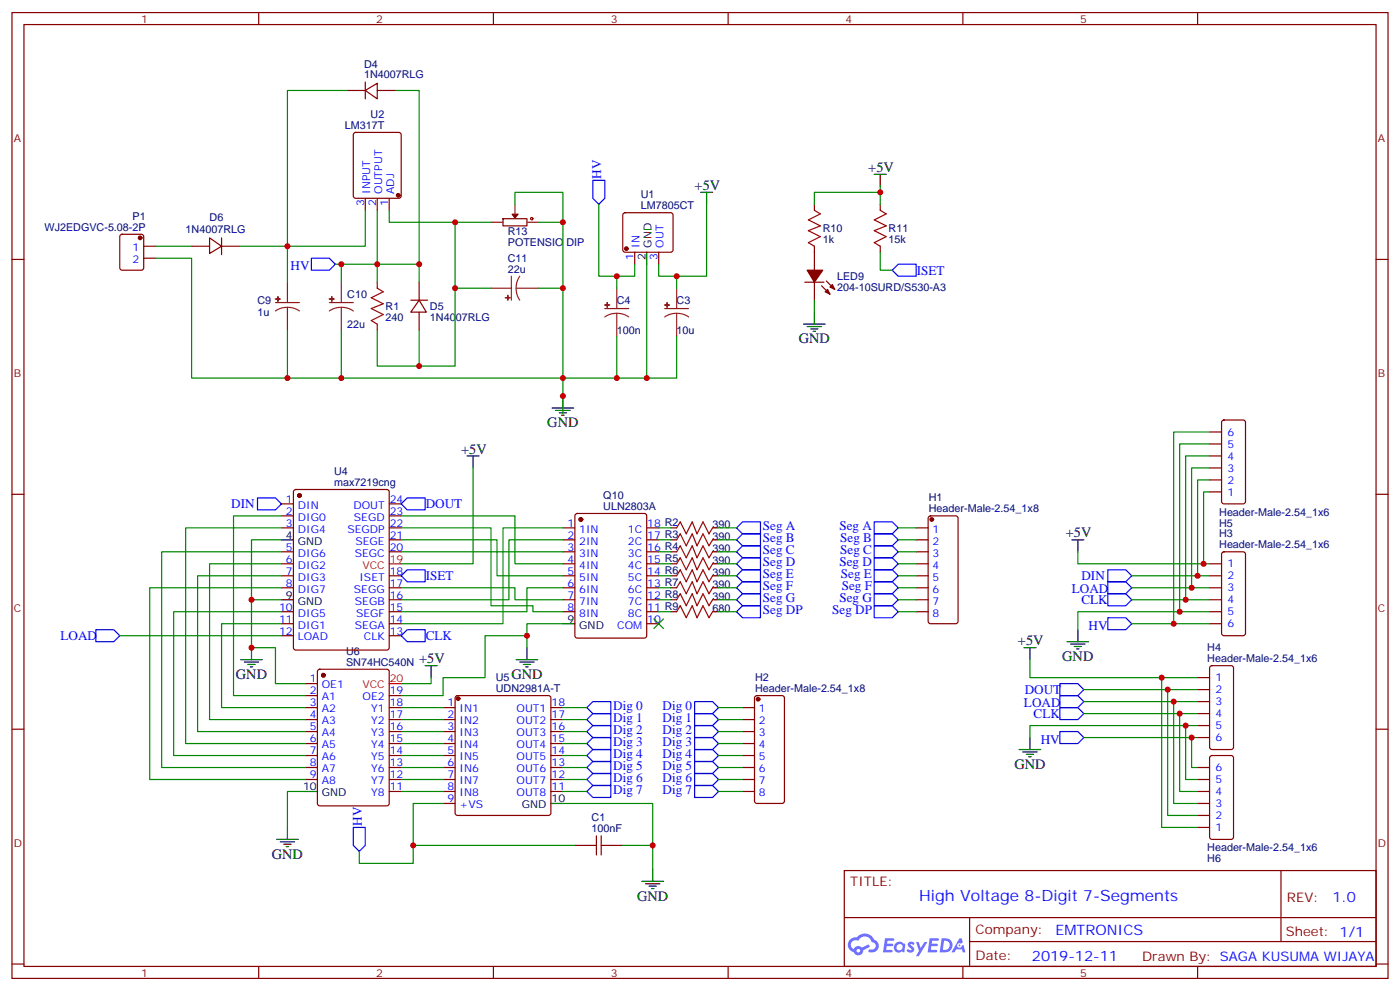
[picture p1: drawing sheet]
<svg xmlns="http://www.w3.org/2000/svg" width="412mm" height="292mm" viewBox="0 0 412 292" stroke-linecap="round" stroke-linejoin="round" font-family="sans-serif">
<g fill="none" stroke="#870000" stroke-width=".35">
<path d="M3.5 3.7h405.4v284.3h-405.4zM7.1 7.2h398.2v277.3h-398.2zM76.2 3.7v3.5M145.3 3.7v3.5M214.5 3.7v3.5M283.6 3.7v3.5M352.8 3.7v3.5M3.5 76.4h3.6M405.3 76.4h3.6M3.5 145.5h3.6M405.3 145.5h3.6M3.5 214.7h3.6"/>
<path d="M405.3 214.7h3.6M248.7 256.3h156.6v28.2h-156.6zM377.3 256.3v20.9M248.7 270.1h156.5M285.6 277.2h119.6M285.6 270.1v14.2M3.5 283.8h3.6M76.2 284.5v3.5M145.3 284.5v3.5M214.5 284.5v3.5M283.6 284.5v3.5M352.8 284.5v3.5"/>
<path d="M405.3 283.8h3.6"/>
</g>
<g fill="#5487ff">
<path d="M267.7 277.5a1.22 1.22 0 0 1 1.7 .2l-.4 .6a.47 .47 0 0 0-.3-.4 .47 .47 0 0 0-.5 .2l.1 .2a1.14 1.14 0 0 1 .8 1.8 1.14 1.14 0 0 1-1.9 0l-.2-.2 .5-.6 .7 .5a.29 .29 0 0 0 .3-.3 .29 .29 0 0 0-.2-.3 1.04 1.04 0 0 1-.6-1.7z"/>
<path d="M260.7 276.2h2.4l.3 .2-.2 .5-1.8 .1-.1 .8h1.5l.3 .4-.3 .4h-1.6l-.2 1.1h1.7l.2 .3-.2 .3-2.6 .1z"/>
<path d="M273.8 276.2h2.4l.3 .2-.1 .5-1.8 .1-.2 .8h1.6l.3 .4-.4 .4-1.6-.1-.1 1.1 1.7 .1 .2 .3-.2 .3-2.6 .1z"/>
<path d="M282.6 276.2h.7l.3 1.3-.6 .3a.69 .69 0 0 0-1 .3 .69 .69 0 0 0 .4 .9 .69 .69 0 0 0 .9-.6l.5-.2 .6 2.2h-.8l-.2-.9h-1.8l-.5 .9h-.8z"/>
<path d="M269.8 277.3h.8l.6 1.8 1.1-1.8h.9l-2.6 4.2h-.8l.9-1.5z"/>
<path d="M277.4 276.2l-.6 4.2h1.3a2.11 2.11 0 0 0 2.5-2.1 2.11 2.11 0 0 0-2.5-2.1zM278.1 277a1.39 1.39 0 0 1 1.7 1.4 1.39 1.39 0 0 1-1.8 1.2h-.3z"/>
<path d="M263.7 277.8a1.54 1.54 0 0 0-.1 2.2 1.54 1.54 0 0 0 2.2 .1l.6 .3 .3-2.3-.2-.3h-.4a1.49 1.49 0 0 0-2.4 0zM264 278.8a.94 .94 0 0 1 1.8 0 .94 .94 0 0 1-1.8 0z"/>
<path d="M250.4 276.6a2.18 2.18 0 0 0 1.1 3.7 1.44 1.44 0 0 0 1.6 .9 1.44 1.44 0 0 0 1.2-1.4l2-1.1-.5-.7-1.9 1a1.47 1.47 0 0 0-2.4 .4 1.39 1.39 0 0 1-.7-1.9 1.39 1.39 0 0 1 2-.5 2.12 2.12 0 0 1 2.2-1.3 2.12 2.12 0 0 1 1.9 1.7 1.14 1.14 0 0 1 1.1 1.4 1.14 1.14 0 0 1-1.7 .7 .43 .43 0 0 0-.5 .4 .43 .43 0 0 0 .4 .5 1.98 1.98 0 0 0 2.5-1.2 1.98 1.98 0 0 0-1.2-2.6 3.1 3.1 0 0 0-5.3-.6l-.9 .1zM252.3 279.9a.55 .55 0 0 1 1.1 0 .55 .55 0 0 1-1.1 0z"/>
<circle cx="282.6" cy="278.3" r=".26"/>
</g>
<g fill="none" stroke="#870000" stroke-width=".35">
<path d="M102.3 26.6h5.3M104.3 39.2l.5-.2h12.7l.5 .2 .2 .5v18l-.3 .5-.4 .2h-12.7l-.5-.2-.2-.5v-18zM107.6 26.6l3.5-2.1v4.6zM107.6 24.2v4.9M111.1 26.6h5.3M107.6 58.4v3.5M111.1 58.4v3.5M114.7 58.4v3.5M35.5 69.2l.5-.2h5.6l.7 .4v9.4l-.4 .7-5.9 .1-.7-.5v-9.4zM42.3 72.5h3.6M42.3 76h3.6M56.4 72.5h5.3"/>
<path d="M61.7 70l3.6 2.5-3.6 2.1zM65.3 70v5M65.3 72.5h5.3M148.2 64.4h7v2.1h-7zM183.7 62.8l.4-.2h13.5l.5 .2 .2 .5v10.3l-.3 .5-.4 .2h-13.5l-.4-.3-.3-.4v-10.3zM187 74.3v3.5M194 74.3v3.5M239.9 60.1v1.8M239.9 72.5v7.1M259.3 60.1v1.8M259.3 72.5v1.8M111.1 83.1v1.7"/>
<path d="M111.1 95.4v1.8M121 88.4h4.9M123.5 88.4l2.1 3.5h-4.6zM123.5 83.1v5.3M123.5 91.9v5.3M237.1 83.1h5.6M239.9 83.1v5.3M242 84.1l2.5 2.5M243.4 82.7l2.5 2.5M356.3 137.8h3.5M356.3 134.2h3.5M356.3 130.7h3.5"/>
<path d="M356.3 127.2h3.5M360.1 123.9l.4-.3h5.7l.6 .5 .1 23.5-.5 .7h-5.9l-.6-.4-.1-23.5zM82.9 155.4h3.5M82.9 148.3h3.5M82.9 151.9h3.5M86.7 144.3l.4-.2h26.8l.7 .4 .1 46.2-.5 .6-27.1 .1-.6-.5-.1-46.1zM114.7 155.4h3.5M114.7 158.9h3.5M114.7 148.3h3.5M114.7 151.9h3.5M165.8 155.4h3.5M165.8 158.9h3.5"/>
<path d="M169.6 151.4l.4-.2h19.8l.6 .4 .1 35.5-.5 .7-20 .1-.6-.5-.1-35.5zM190.5 155.4h3.5M190.5 158.9h3.5M197.6 155.4h1.7M197.6 158.9h1.7M209.9 155.4h1.8M209.9 158.9h1.8M269.9 155.4h3.5M269.9 158.9h3.5M273.6 152.1l.5-.2h7.4l.7 .4v30.6l-.4 .7h-7.7l-.6-.4-.1-30.6zM356.3 144.8h3.5M356.3 141.3h3.5"/>
<path d="M82.9 162.5h3.5M82.9 166h3.5M82.9 169.5h3.5M82.9 173h3.5M114.7 162.5h3.5M114.7 169.5h3.5M114.7 173h3.5M114.7 176.6h3.5M165.8 162.5h3.5M165.8 166h3.5M165.8 169.5h3.5M165.8 173h3.5"/>
<path d="M165.8 176.6h3.5M190.5 162.5h3.5M190.5 166h3.5M190.5 169.5h3.5M190.5 173h3.5M190.5 176.6h3.5M197.6 162.5h1.7M197.6 166h1.7M197.6 169.5h1.7M197.6 173h1.7M197.6 176.6h1.7M209.9 162.5h1.8"/>
<path d="M209.9 166h1.8M209.9 169.5h1.8M209.9 173h1.8M209.9 176.6h1.8M269.9 162.5h3.5M269.9 166h3.5M269.9 169.5h3.5M269.9 173h3.5M269.9 176.6h3.5M356.3 166h3.5M356.3 169.5h3.5M356.3 173h3.5"/>
<path d="M356.3 176.6h3.5M360.1 162.7l.4-.2h5.7l.6 .4 .1 23.5-.5 .7h-5.9l-.6-.4-.1-23.5zM82.9 180.1h3.5M82.9 183.6h3.5M82.9 187.1h3.5M93.7 197.2l.5-.2h19.7l.7 .5 .1 39-.5 .7h-20l-.7-.4v-39.1zM114.7 180.1h3.5M114.7 183.6h3.5M114.7 187.1h3.5M165.8 180.1h3.5M190.5 180.1h3.5M190.5 183.6h3.5"/>
<path d="M197.6 180.1h1.7M209.9 180.1h1.8M269.9 180.1h3.5M352.8 199.5h3.5M356.3 180.1h3.5M356.3 183.6h3.5M356.5 196.2l.5-.2h5.7l.6 .4 .1 23.6-.5 .6-5.9 .1-.6-.5-.1-23.5zM90 201.3h3.5M90 204.8h3.5M90 208.3h3.5M90 211.8h3.5M90 215.4h3.5"/>
<path d="M90 218.9h3.5M114.7 204.8h3.5M114.7 208.3h3.5M114.7 211.8h3.5M114.7 215.4h3.5M114.7 218.9h3.5M130.5 208.3h3.6M130.5 211.8h3.6M130.5 215.4h3.6M130.5 218.9h3.6M134.3 205l.5-.2h26.8l.5 .2 .2 .5v33.9l-.3 .5-.4 .2h-26.8l-.5-.3-.2-.4v-33.9zM162.3 208.3h3.5"/>
<path d="M162.3 211.8h3.5M162.3 215.4h3.5M162.3 218.9h3.5M218.7 208.3h3.5M218.7 211.8h3.5M218.7 215.4h3.5M218.7 218.9h3.5M222.5 205l.5-.2h7.4l.6 .4 .1 30.6-.5 .7h-7.6l-.7-.4-.1-30.6zM352.8 203h3.5M352.8 206.6h3.5M352.8 210.1h3.5M352.8 213.6h3.5"/>
<path d="M352.8 217.1h3.5M90 222.4h3.5M90 226h3.5M90 229.5h3.5M114.7 222.4h3.5M114.7 226h3.5M114.7 229.5h3.5M114.7 233h3.5M130.5 222.4h3.6M130.5 226h3.6M130.5 229.5h3.6M130.5 233h3.6"/>
<path d="M130.5 236.5h3.6M162.3 222.4h3.5M162.3 226h3.5M162.3 229.5h3.5M162.3 233h3.5M218.7 222.4h3.5M218.7 226h3.5M218.7 229.5h3.5M218.7 233h3.5M352.8 226h3.5M352.8 229.5h3.5M352.8 233h3.5"/>
<path d="M352.8 236.5h3.5M356.5 222.6l.5-.2h5.7l.6 .5 .1 23.5-.5 .7h-5.9l-.6-.4-.1-23.6zM169.3 248.9h3.6M179.9 248.9h3.5M352.8 243.6h3.5M352.8 240.1h3.5"/>
</g>
<g fill="#870000" stroke="#870000" stroke-width=".35">
<path d="M243.8 85.2l.7 1.4-1.4-.7z"/>
<path d="M244.5 84.5l.7-.7 .7 1.4z"/>
<path d="M237.8 79.6h4.6l-2.5 3.5z"/>
<path d="M150.9 63.1h1.7l-.9 1.1z"/>
<circle cx="117.3" cy="57.5" r=".53"/>
<circle cx="184.5" cy="73.2" r=".53"/>
<circle cx="95.2" cy="198.8" r=".53"/>
<circle cx="171.1" cy="152.9" r=".53"/>
<circle cx="134.9" cy="205.7" r=".53"/>
<circle cx="88.2" cy="145.9" r=".53"/>
<circle cx="274.5" cy="152.9" r=".53"/>
<circle cx="223.3" cy="205.8" r=".53"/>
<circle cx="41.3" cy="70" r=".53"/>
</g>
<g fill="none" stroke="#000" stroke-width=".35">
<path d="M206.4 56.6h3.5M208.1 56.6v3.5M257.5 51.3h3.6M259.3 51.3v3.6M190.5 74.3v3.5M236.7 95.4h6.4M237.8 96.1h4.2M238.8 96.8h2.1M239.5 97.5h.7M239.9 91.9v3.5M165.8 116.6v3.5M137.6 134.2h3.5"/>
<path d="M139.3 134.2v3.6M162.6 120.1h6.4M163.7 120.8h4.2M164.7 121.5h2.2M165.5 122.2h.7M82.9 158.9h3.5M315.7 158.9h3.6M317.5 158.9v3.6M82.9 176.6h3.5M70.9 194.2h6.4M72 194.9h4.2M73 195.6h2.1"/>
<path d="M73.7 196.3h.7M74.1 190.7v3.5M125.2 196h3.6M127 196v3.5M152 194.2h6.4M153.1 194.9h4.2M154.2 195.6h2.1M154.9 196.3h.7M155.2 190.7v3.5M165.8 183.6h3.5M301.6 190.7h3.6M303.4 190.7v3.5"/>
<path d="M314.3 188.9h6.4M315.4 189.6h4.2M316.4 190.3h2.2M317.1 191h.8M317.5 185.4v3.5M303.4 217.1v3.6M90 233h3.5M162.3 236.5h3.5M300.2 220.7h6.4M301.3 221.4h4.2M302.3 222.1h2.1M303 222.8h.7"/>
<path d="M81.5 247.1h6.3M82.5 247.8h4.3M83.6 248.5h2.1M84.3 249.2h.7M84.7 243.6v3.5M189.1 259.5h6.3M192.3 255.9v3.6M190.1 260.2h4.3M191.2 260.9h2.1M191.9 261.6h.7"/>
</g>
<g fill="#8c2424" stroke="#8c2424" stroke-width=".35">
<path d="M149.6 87v1.4z"/>
<path d="M148.9 87.6l1.4 .1z"/>
<path d="M97 88l1.4 .1z"/>
<path d="M97.7 87.3l.1 1.4z"/>
<path d="M81.1 88l1.4 .1z"/>
<path d="M81.8 87.3l.1 1.4z"/>
<path d="M178.2 89.8h1.4z"/>
<path d="M178.9 89.1v1.4z"/>
<path d="M195.8 89.8h1.4z"/>
<path d="M196.5 89.1v1.4z"/>
</g>
<g fill="none" stroke="#8c2424" stroke-width=".35">
<path d="M144.6 65.4h3.6M151.7 60.1v2.9M155.2 65.4h3.5M81.1 89.1h7.1M84.7 90.5l1.8 .2 1.7 .8M84.7 90.5l-1.9 .2-1.7 .8M84.7 83.1v6M84.7 90.5v6.7M97 89.1h7.1M100.5 90.5l1.9 .2 1.7 .8M100.5 90.5l-1.8 .2-1.7 .8M100.5 83.1v6"/>
<path d="M100.5 90.5v6.7M144.6 84.8h6M150.6 81.3v7.1M152 84.8l.3 1.9 .8 1.7M152 84.8h6.7M153.1 81.3l-.8 1.7-.3 1.8M178.2 90.8h7M181.7 92.3l1.8 .2 1.7 .8M181.7 92.3l-1.9 .2-1.6 .8M181.7 84.8v6M181.7 92.3v6.7M195.8 90.8h7"/>
<path d="M199.3 92.3l1.9 .2 1.6 .8M199.3 92.3l-1.8 .2-1.7 .8M199.3 84.8v6M199.3 92.3v6.7"/>
</g>
<path d="M114.7 166h3.5M114.7 201.3h3.5" fill="none" stroke="#f00" stroke-width=".35"/>
<g fill="none" stroke="#a10000" stroke-width=".35">
<path d="M239.9 61.9l1.8 1.1-3.6 1.7 3.6 1.8-3.6 1.4 3.6 1.8-3.6 1.7 1.8 1.1M259.3 61.9l1.8 1.1-3.6 1.7 3.6 1.8-3.6 1.4 3.6 1.8-3.6 1.7 1.8 1.1M111.1 84.8l1.8 1.1-3.5 1.8 3.5 1.7-3.5 1.4 3.5 1.8-3.5 1.8 1.7 1M199.3 155.4l1.1-1.8 1.7 3.6 1.8-3.6 1.4 3.6 1.8-3.6 1.7 3.6 1.1-1.8M199.3 158.9l1.1-1.7 1.7 3.5 1.8-3.5 1.4 3.5 1.8-3.5 1.7 3.5 1.1-1.8M199.3 173l1.1-1.7 1.7 3.5 1.8-3.5 1.4 3.5 1.8-3.5 1.7 3.5 1.1-1.8M199.3 176.6l1.1-1.8 1.7 3.5 1.8-3.5 1.4 3.5 1.8-3.5 1.7 3.5 1.1-1.7M199.3 162.5l1.1-1.8 1.7 3.5 1.8-3.5 1.4 3.5 1.8-3.5 1.7 3.5 1.1-1.7M199.3 166l1.1-1.8 1.7 3.5 1.8-3.5 1.4 3.5 1.8-3.5 1.7 3.5 1.1-1.7M199.3 169.5l1.1-1.8 1.7 3.6 1.8-3.6 1.4 3.6 1.8-3.6 1.7 3.6 1.1-1.8M199.3 180.1l1.1-1.8 1.7 3.6 1.8-3.6 1.4 3.6 1.8-3.6 1.7 3.6 1.1-1.8M172.9 248.9h2.8"/>
<path d="M175.7 246.1v5.6M177.1 246.1v5.6M177.1 248.9h2.8"/>
<circle cx="156.6" cy="64.4" r=".35"/>
</g>
<g fill="none" stroke="#00f" stroke-width=".35">
<path d="M174.6 53.1h3.6v5.3l-1.8 1.7-1.8-1.7zM91.7 76h5.3l1.8 1.8-1.8 1.8h-5.3zM262.8 79.6l1.8-1.8h5.3v3.5h-5.3zM75.8 146.6h5.3l1.8 1.7-1.8 1.8h-5.3zM118.2 148.3l1.7-1.7h5.3v3.5h-5.3zM217 158.9l1.7-1.7h5.3v3.5h-5.3zM217 155.4l1.7-1.8h5.3v3.6h-5.3zM257.5 153.6h5.3l1.8 1.8-1.8 1.8h-5.3zM257.5 157.2h5.3l1.8 1.7-1.8 1.8h-5.3zM118.2 169.5l1.7-1.8h5.3v3.6h-5.3zM217 176.6l1.7-1.8h5.3v3.5h-5.3zM217 173l1.7-1.7h5.3v3.5h-5.3z"/>
<path d="M217 169.5l1.7-1.8h5.3v3.6h-5.3zM217 166l1.7-1.8h5.3v3.5h-5.3zM217 162.5l1.7-1.8h5.3v3.5h-5.3zM218.7 178.3h5.3v3.6h-5.3l-1.7-1.8zM257.5 160.7h5.3l1.8 1.8-1.8 1.7h-5.3zM257.5 164.2h5.3l1.8 1.8-1.8 1.7h-5.3zM257.5 167.7h5.3l1.8 1.8-1.8 1.8h-5.3zM257.5 171.3h5.3l1.8 1.7-1.8 1.8h-5.3zM257.5 174.8h5.3l1.8 1.8-1.8 1.7h-5.3zM257.5 178.3h5.3l1.8 1.8-1.8 1.8h-5.3zM326.3 167.7h5.3l1.8 1.8-1.8 1.8h-5.3zM326.3 174.8h5.3l1.8 1.8-1.8 1.7h-5.3z"/>
<path d="M326.3 171.3h5.3l1.8 1.7-1.8 1.8h-5.3zM28.2 185.4h5.3l1.8 1.7-1.8 1.8h-5.3zM118.2 187.1l1.7-1.7h5.3v3.5h-5.3zM326.3 181.9h5.3l1.8 1.7-1.8 1.8h-5.3zM172.9 218.9l1.7-1.8h5.3v3.6h-5.3zM172.9 211.8l1.7-1.7h5.3v3.5h-5.3zM172.9 208.3l1.7-1.7h5.3v3.5h-5.3zM174.6 213.6h5.3v3.5h-5.3l-1.7-1.7zM204.6 206.6h5.3l1.8 1.7-1.8 1.8h-5.3zM204.6 210.1h5.3l1.8 1.7-1.8 1.8h-5.3zM204.6 213.6h5.3l1.8 1.8-1.8 1.7h-5.3zM204.6 217.1h5.3l1.8 1.8-1.8 1.8h-5.3z"/>
<path d="M312.2 201.3h5.3l1.8 1.7-1.8 1.8h-5.3zM312.2 204.8h5.3l1.8 1.8-1.8 1.7h-5.3zM312.2 208.3h5.3l1.8 1.8-1.8 1.7h-5.3zM312.2 215.4h5.3l1.8 1.7-1.8 1.8h-5.3zM172.9 233l1.7-1.8h5.3v3.6h-5.3zM172.9 229.5l1.7-1.8h5.3v3.5h-5.3zM172.9 226l1.7-1.8h5.3v3.5h-5.3zM172.9 222.4l1.7-1.7h5.3v3.5h-5.3zM204.6 220.7h5.3l1.8 1.7-1.8 1.8h-5.3zM204.6 224.2h5.3l1.8 1.8-1.8 1.7h-5.3zM204.6 227.7h5.3l1.8 1.8-1.8 1.7h-5.3zM204.6 231.2h5.3l1.8 1.8-1.8 1.8h-5.3z"/>
<path d="M104.1 243.6h3.5v5.3l-1.8 1.7-1.7-1.7z"/>
</g>
<g fill="none" stroke="#008700" stroke-width=".35">
<path d="M102.3 26.6h-17.6v56.5M116.4 26.6h7.1v56.5M259.3 56.6h-19.4v3.5M259.3 54.9v5.2M45.9 76h10.5v35.3h44.1M45.9 72.5h10.5M98.8 77.8h24.7M100.5 77.8v5.3M107.6 61.9v10.6h-37M111.1 61.9v21.2M114.7 61.9v3.5h29.9M134.1 65.4v19.4h10.5"/>
<path d="M151.7 60.1v-3.5h14.1v8.8M158.7 65.4h7.1v56.5M176.4 60.1v21.2h10.6v-3.5M190.5 77.8v33.5h-90v-14.1M208.1 60.1v21.2h-14.1v-3.5M259.3 74.3v5.3h3.5M84.7 97.2v14.1M111.1 97.2v10.6h12.4v-10.6M134.1 84.8v23h-10.6M158.7 84.8h7.1M181.7 81.3v3.5M181.7 99v12.3"/>
<path d="M199.3 99v12.3h-8.8M199.3 81.3v3.5M239.9 88.4v3.5M139.3 137.8v28.2h-21.1M356.3 137.8h-5.3v35.2M356.3 134.2h-7.1v42.4M356.3 130.7h-8.8v49.4M356.3 127.2h-10.6v56.4M82.9 155.4h-28.2v63.5h35.3M82.9 151.9h-14.1v52.9h21.2M82.9 158.9h-8.8v31.8h7v10.6h8.9M118.2 155.4h26.4v22.9h12.4v1.8h8.8"/>
<path d="M118.2 158.9h28.2v10.6h19.4M118.2 151.9h33.5v14.1h14.1M165.8 158.9h-15.9v17.7h-31.7M165.8 155.4h-17.6v28.2h-30M194 155.4h3.6M194 158.9h3.6M211.7 155.4h5.3M211.7 158.9h5.3M264.6 155.4h5.3M264.6 158.9h5.3M356.3 144.8h-1.8v21.2M356.3 141.3h-3.5v28.2"/>
<path d="M74.1 176.6h8.8M82.9 173h-38.8v56.5h45.9M82.9 162.5h-35.3v63.5h42.4M82.9 169.5h-24.7v45.9h31.8M82.9 166h-21.2v45.8h28.3M118.2 173h33.5v3.6h14.1M118.2 162.5h47.6M165.8 173h-10.6v7.1h-37M194 162.5h3.6M194 166h3.6M194 169.5h3.6M194 173h3.6"/>
<path d="M194 176.6h3.6M211.7 162.5h5.3M211.7 166h5.3M211.7 169.5h5.3M211.7 173h5.3M211.7 176.6h5.3M264.6 162.5h5.3M264.6 166h5.3M264.6 169.5h5.3M264.6 173h5.3M264.6 176.6h5.3M317.5 162.5v3.5h38.8"/>
<path d="M333.4 169.5h22.9M333.4 173h22.9M333.4 176.6h22.9M35.3 187.1h47.6M82.9 180.1h-31.7v42.3h38.8M82.9 183.6h-17.6v24.7h24.7M127 199.5v1.8h-8.8M155.2 187.1h-12.3v12.4h-12.4v5.3h-12.3M165.8 183.6h-10.6v7.1M194 180.1h3.6M211.7 180.1h5.3M264.6 180.1h5.3"/>
<path d="M303.4 194.2v5.3h49.4M333.4 183.6h22.9M342.2 199.5v44.1h10.6M356.3 180.1h-38.8v5.3M118.2 218.9h12.3M118.2 215.4h12.3M118.2 211.8h12.3M118.2 208.3h12.3M165.8 218.9h7.1M165.8 215.4h7.1M165.8 211.8h7.1M165.8 208.3h7.1"/>
<path d="M211.7 218.9h7M211.7 215.4h7M211.7 211.8h7M211.7 208.3h7M319.3 203h33.5M319.3 206.6h33.5M319.3 210.1h33.5M319.3 217.1h33.5M344 203v37.1h8.8M345.7 206.6v29.9h7.1M347.5 210.1v22.9h5.3M349.2 213.6v15.9h3.6"/>
<path d="M351 217.1v8.9h1.8M352.8 213.6h-49.4v3.5M90 233h-5.3v10.6M118.2 233h12.3M118.2 229.5h12.3M118.2 226h12.3M118.2 222.4h12.3M130.5 236.5h-8.8v17.7h-15.9v-3.6M165.8 236.5h26.5v19.4M165.8 233h7.1M165.8 229.5h7.1M165.8 226h7.1"/>
<path d="M165.8 222.4h7.1M211.7 233h7M211.7 229.5h7M211.7 226h7M211.7 222.4h7M121.7 248.9h47.6M183.4 248.9h8.9"/>
</g>
<g fill="#c00">
<circle cx="165.8" cy="65.4" r=".88"/>
<circle cx="344" cy="203" r=".88"/>
<circle cx="347.5" cy="210.1" r=".88"/>
<circle cx="349.3" cy="213.6" r=".88"/>
<circle cx="347.5" cy="180.1" r=".88"/>
<circle cx="351" cy="173" r=".88"/>
<circle cx="354.5" cy="166" r=".88"/>
<circle cx="165.8" cy="116.6" r=".88"/>
<circle cx="190.5" cy="111.3" r=".88"/>
<circle cx="181.7" cy="111.3" r=".88"/>
<circle cx="84.7" cy="111.3" r=".88"/>
<circle cx="84.7" cy="72.5" r=".88"/>
<circle cx="123.5" cy="107.8" r=".88"/>
<circle cx="134.1" cy="84.8" r=".88"/>
<circle cx="134.1" cy="65.4" r=".88"/>
<circle cx="123.5" cy="77.8" r=".88"/>
<circle cx="111.1" cy="77.8" r=".88"/>
<circle cx="100.5" cy="77.8" r=".88"/>
<circle cx="165.8" cy="84.8" r=".88"/>
<circle cx="165.8" cy="111.3" r=".88"/>
<circle cx="100.5" cy="111.3" r=".88"/>
<circle cx="199.3" cy="81.3" r=".88"/>
<circle cx="181.7" cy="81.3" r=".88"/>
<circle cx="259.3" cy="56.6" r=".88"/>
<circle cx="121.7" cy="248.9" r=".88"/>
<circle cx="74.1" cy="190.7" r=".88"/>
<circle cx="192.3" cy="248.9" r=".88"/>
<circle cx="74.1" cy="176.6" r=".88"/>
<circle cx="155.2" cy="187.1" r=".88"/>
<circle cx="352.8" cy="169.5" r=".88"/>
<circle cx="349.3" cy="176.6" r=".88"/>
<circle cx="345.7" cy="183.6" r=".88"/>
<circle cx="351" cy="217.1" r=".88"/>
<circle cx="345.7" cy="206.6" r=".88"/>
<circle cx="342.2" cy="199.5" r=".88"/>
</g>
<path d="M192.6 182.2l2.8 2.8zM195.4 182.2l-2.8 2.8z" fill="#c00" stroke="#008700" stroke-width=".35"/>
<text font-size="4.6" fill="#00f" x="270.8" y="265.3">High Voltage 8-Digit 7-Segments</text>
<g font-size="4.2">
<text x="255.8" y="50.6">+5V</text>
<text x="204.6" y="55.9">+5V</text>
<text x="235.3" y="101.1">GND</text>
<text x="161.2" y="125.8">GND</text>
<text x="135.8" y="133.5">+5V</text>
<text x="314" y="158.2">+5V</text>
<text x="299.9" y="190">+5V</text>
<text x="123.5" y="195.3">+5V</text>
<text x="312.9" y="194.6">GND</text>
<text x="69.5" y="199.8">GND</text>
<text x="150.6" y="199.8">GND</text>
<text x="298.8" y="226.3">GND</text>
<text x="80.1" y="252.8">GND</text>
<text x="187.7" y="265.1">GND</text>
</g>
<g font-size="4.2" fill="#00f">
<text x="392.5" y="265.6">1.0</text>
<text x="310.9" y="275.1">EMTRONICS</text>
<text x="304" y="282.9">2019-12-11</text>
</g>
<g font-size="3.9" fill="#00f">
<text x="177.1" y="52.7" transform="rotate(-90 177.1 52.7)">HV</text>
<text x="85.6" y="79.6">HV</text>
<text x="270.1" y="80.9">ISET</text>
<text x="68.1" y="149.7">DIN</text>
<text x="125.4" y="149.7">DOUT</text>
<text x="224.7" y="159.6">Seg B</text>
<text x="224.7" y="156.1">Seg A</text>
<text x="247.3" y="156.1">Seg A</text>
<text x="247.5" y="159.6">Seg B</text>
<text x="224.7" y="166.7">Seg D</text>
<text x="224.7" y="163.2">Seg C</text>
<text x="247.3" y="166.7">Seg D</text>
<text x="247.5" y="163.2">Seg C</text>
<text x="125.4" y="170.8">ISET</text>
<text x="224.7" y="173.8">Seg F</text>
<text x="224.7" y="170.2">Seg E</text>
<text x="247.7" y="170.2">Seg E</text>
<text x="247.9" y="173.8">Seg F</text>
<text x="318.6" y="170.8">DIN</text>
<text x="224.7" y="177.3">Seg G</text>
<text x="247.3" y="177.3">Seg G</text>
<text x="315.7" y="174.6">LOAD</text>
<text x="318.6" y="177.8">CLK</text>
<text x="224.7" y="180.8">Seg DP</text>
<text x="245.1" y="180.8">Seg DP</text>
<text x="320.7" y="185.4">HV</text>
<text x="17.8" y="188.5">LOAD</text>
<text x="125.4" y="188.5">CLK</text>
<text x="180.6" y="209">Dig 0</text>
<text x="195.2" y="209">Dig 0</text>
<text x="301.6" y="208.1">LOAD</text>
<text x="301.8" y="204.2">DOUT</text>
<text x="180.6" y="212.6">Dig 1</text>
<text x="195.2" y="212.6">Dig 1</text>
<text x="304.5" y="211.3">CLK</text>
<text x="180.6" y="219.6">Dig 3</text>
<text x="180.6" y="216.1">Dig 2</text>
<text x="195.2" y="216.1">Dig 2</text>
<text x="195.2" y="219.6">Dig 3</text>
<text x="306.6" y="219">HV</text>
<text x="180.6" y="226.7">Dig 5</text>
<text x="180.6" y="223.1">Dig 4</text>
<text x="195.2" y="223.1">Dig 4</text>
<text x="195.2" y="226.7">Dig 5</text>
<text x="180.6" y="233.7">Dig 7</text>
<text x="180.6" y="230.2">Dig 6</text>
<text x="195.2" y="230.2">Dig 6</text>
<text x="195.2" y="233.7">Dig 7</text>
<text x="106.5" y="243.2" transform="rotate(-90 106.5 243.2)">HV</text>
</g>
<g font-size="3.9" fill="#800">
<text x="250.5" y="260.9">TITLE:</text>
<text x="379.1" y="265.6">REV:</text>
<text x="287.4" y="275.1">Company:</text>
<text x="378.7" y="275.7">Sheet: 1/1</text>
<text x="287.4" y="282.8">Date:</text>
<text x="336.4" y="282.8">Drawn By: SAGA KUSUMA WIJAYA</text>
</g>
<g font-size="3.2" fill="#800">
<text x="41.6" y="6.7">1</text>
<text x="110.8" y="6.7">2</text>
<text x="179.9" y="6.7">3</text>
<text x="249.1" y="6.7">4</text>
<text x="318.2" y="6.7">5</text>
<text x="4.1" y="41.8">A</text>
<text x="405.9" y="41.8">A</text>
<text x="4.1" y="110.9">B</text>
<text x="405.9" y="110.9">B</text>
<text x="4.1" y="180.1">C</text>
<text x="405.9" y="180.1">C</text>
<text x="4.1" y="249.2">D</text>
<text x="405.9" y="249.2">D</text>
<text x="41.6" y="287.5">1</text>
<text x="110.8" y="287.5">2</text>
<text x="179.9" y="287.5">3</text>
<text x="249.1" y="287.5">4</text>
<text x="318.2" y="287.5">5</text>
</g>
<g font-size="3.2" fill="#000080">
<text x="107.3" y="19.9">D4</text>
<text x="107.3" y="23.1">1N4007RLG</text>
<text x="109.2" y="34.8">U2</text>
<text x="101.6" y="37.9">LM317T</text>
<text x="188.8" y="58.4">U1</text>
<text x="39.1" y="64.7">P1</text>
<text x="61.7" y="64.9">D6</text>
<text x="188.8" y="61.6">LM7805CT</text>
<text x="13.1" y="67.9">WJ2EDGVC-5.08-2P</text>
<text x="54.7" y="68.4">1N4007RLG</text>
<text x="149.6" y="69.3">R13</text>
<text x="242.4" y="71.5">1k</text>
<text x="242.4" y="68.4">R10</text>
<text x="261.8" y="71.5">15k</text>
<text x="261.8" y="68.4">R11</text>
<text x="149.6" y="72.5">POTENSIO DIP</text>
<text x="149.6" y="77.1">C11</text>
<text x="149.6" y="80.3">22u</text>
<text x="246.6" y="82.5">LED9</text>
<text x="75.8" y="89.6">C9</text>
<text x="102.3" y="87.8">C10</text>
<text x="181.7" y="89.6">C4</text>
<text x="199.3" y="89.6">C3</text>
<text x="246.6" y="85.6">204-10SURD/S530-A3</text>
<text x="75.8" y="93.1">1u</text>
<text x="113.6" y="94.5">240</text>
<text x="113.6" y="91.3">R1</text>
<text x="126.6" y="94.4">1N4007RLG</text>
<text x="126.7" y="91.3">D5</text>
<text x="102.3" y="96.7">22u</text>
<text x="181.7" y="98.4">100n</text>
<text x="199.3" y="98.4">10u</text>
<text x="98.4" y="143.1">max7219cng</text>
<text x="98.4" y="139.9">U4</text>
<text x="177.7" y="146.9">Q10</text>
<text x="273.6" y="147.6">H1</text>
<text x="177.7" y="150.1">ULN2803A</text>
<text x="209.9" y="155.4">390</text>
<text x="273.6" y="150.8">Header-Male-2.54_1x8</text>
<text x="359.1" y="155.1">H5</text>
<text x="359.1" y="151.9">Header-Male-2.54_1x6</text>
<text x="209.9" y="158.9">390</text>
<text x="359.1" y="158.2">H3</text>
<text x="359.1" y="161.4">Header-Male-2.54_1x6</text>
<text x="209.9" y="162.5">390</text>
<text x="209.9" y="166">390</text>
<text x="209.9" y="169.5">390</text>
<text x="209.9" y="173">390</text>
<text x="209.9" y="176.6">390</text>
<text x="209.9" y="180.1">680</text>
<text x="355.6" y="191.7">H4</text>
<text x="102" y="196">SN74HC540N</text>
<text x="102" y="192.8">U6</text>
<text x="355.6" y="194.9">Header-Male-2.54_1x6</text>
<text x="146.1" y="203.7">UDN2981A-T</text>
<text x="146.1" y="200.6">U5</text>
<text x="222.4" y="203.7">Header-Male-2.54_1x8</text>
<text x="222.4" y="200.5">H2</text>
<text x="174.3" y="245">100nF</text>
<text x="174.3" y="241.8">C1</text>
<text x="355.6" y="250.6">Header-Male-2.54_1x6</text>
<text x="355.6" y="253.9">H6</text>
</g>
<g font-size="3.2" fill="#00f">
<text x="109" y="57.1" transform="rotate(-90 109 57.1)">INPUT</text>
<text x="112.5" y="57.1" transform="rotate(-90 112.5 57.1)">OUTPUT</text>
<text x="116.1" y="57.1" transform="rotate(-90 116.1 57.1)">ADJ</text>
<text x="107.2" y="60.6" transform="rotate(-90 107.2 60.6)">3</text>
<text x="110.8" y="60.6" transform="rotate(-90 110.8 60.6)">2</text>
<text x="114.3" y="60.6" transform="rotate(-90 114.3 60.6)">1</text>
<text x="39" y="73.9">1</text>
<text x="39" y="77.4">2</text>
<text x="186.6" y="76.5" transform="rotate(-90 186.6 76.5)">1</text>
<text x="188.4" y="73" transform="rotate(-90 188.4 73)">IN</text>
<text x="193.7" y="76.5" transform="rotate(-90 193.7 76.5)">3</text>
<text x="195.4" y="73" transform="rotate(-90 195.4 73)">OUT</text>
<text x="361.6" y="131.8">5</text>
<text x="361.6" y="128.2">6</text>
<text x="361.6" y="135.3">4</text>
<text x="361.6" y="142.3">2</text>
<text x="361.6" y="138.8">3</text>
<text x="84.2" y="148">1</text>
<text x="87.7" y="149.8">DIN</text>
<text x="104.1" y="149.8">DOUT</text>
<text x="114.8" y="148">24</text>
<text x="361.6" y="145.9">1</text>
<text x="84.2" y="151.5">2</text>
<text x="84.2" y="155">3</text>
<text x="87.7" y="153.3">DIG0</text>
<text x="104.3" y="153.3">SEGD</text>
<text x="114.8" y="155">22</text>
<text x="114.8" y="151.5">23</text>
<text x="167.1" y="155">1</text>
<text x="190.7" y="155">18 R2</text>
<text x="87.7" y="156.8">DIG4</text>
<text x="102.4" y="156.8">SEGDP</text>
<text x="104.7" y="160.3">SEGE</text>
<text x="114.8" y="158.6">21</text>
<text x="167.1" y="158.6">2</text>
<text x="170.6" y="156.8">1IN</text>
<text x="170.6" y="160.3">2IN</text>
<text x="185" y="160.3">2C</text>
<text x="185" y="156.8">1C</text>
<text x="190.7" y="158.6">17 R3</text>
<text x="274.7" y="156.8">1</text>
<text x="274.7" y="160.3">2</text>
<text x="84.2" y="162.1">5</text>
<text x="84.2" y="165.6">6</text>
<text x="87.7" y="163.9">DIG6</text>
<text x="87.7" y="167.4">DIG2</text>
<text x="104.5" y="163.9">SEGC</text>
<text x="114.8" y="162.1">20</text>
<text x="167.1" y="162.1">3</text>
<text x="167.1" y="165.6">4</text>
<text x="170.6" y="163.9">3IN</text>
<text x="170.6" y="167.4">4IN</text>
<text x="185" y="167.4">4C</text>
<text x="185" y="163.9">3C</text>
<text x="190.7" y="165.6">15 R5</text>
<text x="190.7" y="162.1">16 R4</text>
<text x="274.7" y="163.9">3</text>
<text x="274.7" y="167.4">4</text>
<text x="361.6" y="167">1</text>
<text x="84.2" y="169.2">7</text>
<text x="84.2" y="172.7">8</text>
<text x="87.7" y="170.9">DIG3</text>
<text x="105.9" y="170.9">ISET</text>
<text x="114.8" y="172.7">17</text>
<text x="114.8" y="169.2">18</text>
<text x="167.1" y="169.2">5</text>
<text x="167.1" y="172.7">6</text>
<text x="170.6" y="170.9">5IN</text>
<text x="185" y="170.9">5C</text>
<text x="190.7" y="172.7">13 R7</text>
<text x="190.7" y="169.2">14 R6</text>
<text x="274.7" y="170.9">5</text>
<text x="361.6" y="170.6">2</text>
<text x="82.2" y="179.7">10</text>
<text x="87.7" y="174.4">DIG7</text>
<text x="104.2" y="174.4">SEGG</text>
<text x="104.5" y="178">SEGB</text>
<text x="114.8" y="179.7">15</text>
<text x="114.8" y="176.2">16</text>
<text x="167.1" y="176.2">7</text>
<text x="167.1" y="179.7">8</text>
<text x="170.6" y="174.4">6IN</text>
<text x="170.6" y="178">7IN</text>
<text x="185" y="178">7C</text>
<text x="185" y="174.4">6C</text>
<text x="190.7" y="179.7">11 R9</text>
<text x="190.7" y="176.2">12 R8</text>
<text x="274.7" y="174.4">6</text>
<text x="274.7" y="178">7</text>
<text x="361.6" y="174.1">3</text>
<text x="361.6" y="177.6">4</text>
<text x="82.2" y="183.3">11</text>
<text x="87.7" y="181.5">DIG5</text>
<text x="87.7" y="185">DIG1</text>
<text x="104.5" y="185">SEGA</text>
<text x="104.9" y="181.5">SEGF</text>
<text x="114.8" y="183.3">14</text>
<text x="170.6" y="181.5">8IN</text>
<text x="181.8" y="185">COM</text>
<text x="185" y="181.5">8C</text>
<text x="190.7" y="183.3">10</text>
<text x="274.7" y="181.5">8</text>
<text x="361.6" y="181.2">5</text>
<text x="361.6" y="184.7">6</text>
<text x="82.2" y="186.8">12</text>
<text x="87.7" y="188.6">LOAD</text>
<text x="107.2" y="188.6">CLK</text>
<text x="114.8" y="186.8">13</text>
<text x="91.3" y="200.9">1</text>
<text x="94.8" y="202.7">OE1</text>
<text x="358.1" y="200.6">1</text>
<text x="91.3" y="204.4">2</text>
<text x="91.3" y="208">3</text>
<text x="94.8" y="206.2">A1</text>
<text x="94.8" y="209.7">A2</text>
<text x="106.8" y="206.2">OE2</text>
<text x="109.4" y="209.7">Y1</text>
<text x="114.8" y="208">18</text>
<text x="114.8" y="204.4">19</text>
<text x="131.9" y="208">1</text>
<text x="135.4" y="209.7">IN1</text>
<text x="152.2" y="209.7">OUT1</text>
<text x="162.5" y="208">18</text>
<text x="223.6" y="209.7">1</text>
<text x="358.1" y="204.1">2</text>
<text x="358.1" y="207.6">3</text>
<text x="91.3" y="211.5">4</text>
<text x="91.3" y="215">5</text>
<text x="94.8" y="213.3">A3</text>
<text x="109.4" y="213.3">Y2</text>
<text x="114.8" y="215">16</text>
<text x="114.8" y="211.5">17</text>
<text x="131.9" y="211.5">2</text>
<text x="131.9" y="215">3</text>
<text x="135.4" y="213.3">IN2</text>
<text x="152.2" y="213.3">OUT2</text>
<text x="162.5" y="215">16</text>
<text x="162.5" y="211.5">17</text>
<text x="223.6" y="213.3">2</text>
<text x="358.1" y="211.1">4</text>
<text x="358.1" y="214.7">5</text>
<text x="91.3" y="218.5">6</text>
<text x="94.8" y="216.8">A4</text>
<text x="94.8" y="220.3">A5</text>
<text x="109.4" y="220.3">Y4</text>
<text x="109.4" y="216.8">Y3</text>
<text x="114.8" y="218.5">15</text>
<text x="131.9" y="218.5">4</text>
<text x="135.4" y="216.8">IN3</text>
<text x="135.4" y="220.3">IN4</text>
<text x="152.2" y="220.3">OUT4</text>
<text x="152.2" y="216.8">OUT3</text>
<text x="162.5" y="218.5">15</text>
<text x="223.6" y="216.8">3</text>
<text x="223.6" y="220.3">4</text>
<text x="358.1" y="218.2">6</text>
<text x="91.3" y="222.1">7</text>
<text x="91.3" y="225.6">8</text>
<text x="94.8" y="223.8">A6</text>
<text x="94.8" y="227.4">A7</text>
<text x="109.4" y="227.4">Y6</text>
<text x="109.4" y="223.8">Y5</text>
<text x="114.8" y="225.6">13</text>
<text x="114.8" y="222.1">14</text>
<text x="131.9" y="222.1">5</text>
<text x="131.9" y="225.6">6</text>
<text x="135.4" y="223.8">IN5</text>
<text x="135.4" y="227.4">IN6</text>
<text x="152.2" y="227.4">OUT6</text>
<text x="152.2" y="223.8">OUT5</text>
<text x="162.5" y="225.6">13</text>
<text x="162.5" y="222.1">14</text>
<text x="223.6" y="223.8">5</text>
<text x="223.6" y="227.4">6</text>
<text x="358.1" y="227">6</text>
<text x="91.3" y="229.1">9</text>
<text x="94.8" y="230.9">A8</text>
<text x="109.4" y="230.9">Y7</text>
<text x="114.8" y="232.7">11</text>
<text x="114.8" y="229.1">12</text>
<text x="131.9" y="229.1">7</text>
<text x="131.9" y="232.7">8</text>
<text x="135.4" y="230.9">IN7</text>
<text x="152.2" y="230.9">OUT7</text>
<text x="162.5" y="232.7">11</text>
<text x="162.5" y="229.1">12</text>
<text x="223.6" y="230.9">7</text>
<text x="358.1" y="230.5">5</text>
<text x="109.4" y="234.4">Y8</text>
<text x="131.9" y="236.2">9</text>
<text x="135.4" y="234.4">IN8</text>
<text x="135.4" y="237.9">+VS</text>
<text x="152.2" y="234.4">OUT8</text>
<text x="223.6" y="234.4">8</text>
<text x="358.1" y="237.6">3</text>
<text x="358.1" y="234.1">4</text>
<text x="358.1" y="244.7">1</text>
<text x="358.1" y="241.1">2</text>
</g>
<g font-size="3.2">
<text x="190.1" y="76.5" transform="rotate(-90 190.1 76.5)">2</text>
<text x="191.9" y="73" transform="rotate(-90 191.9 73)">GND</text>
<text x="84.2" y="158.6">4</text>
<text x="87.7" y="160.3">GND</text>
<text x="84.2" y="176.2">9</text>
<text x="87.7" y="178">GND</text>
<text x="167.1" y="183.3">9</text>
<text x="170.6" y="185">GND</text>
<text x="89.3" y="232.7">10</text>
<text x="94.8" y="234.4">GND</text>
<text x="153.7" y="237.9">GND</text>
<text x="162.5" y="236.2">10</text>
</g>
<g font-size="3.2" fill="#f00">
<text x="106.7" y="167.4">VCC</text>
<text x="114.8" y="165.6">19</text>
<text x="106.7" y="202.7">VCC</text>
<text x="114.8" y="200.9">20</text>
</g>
</svg>
